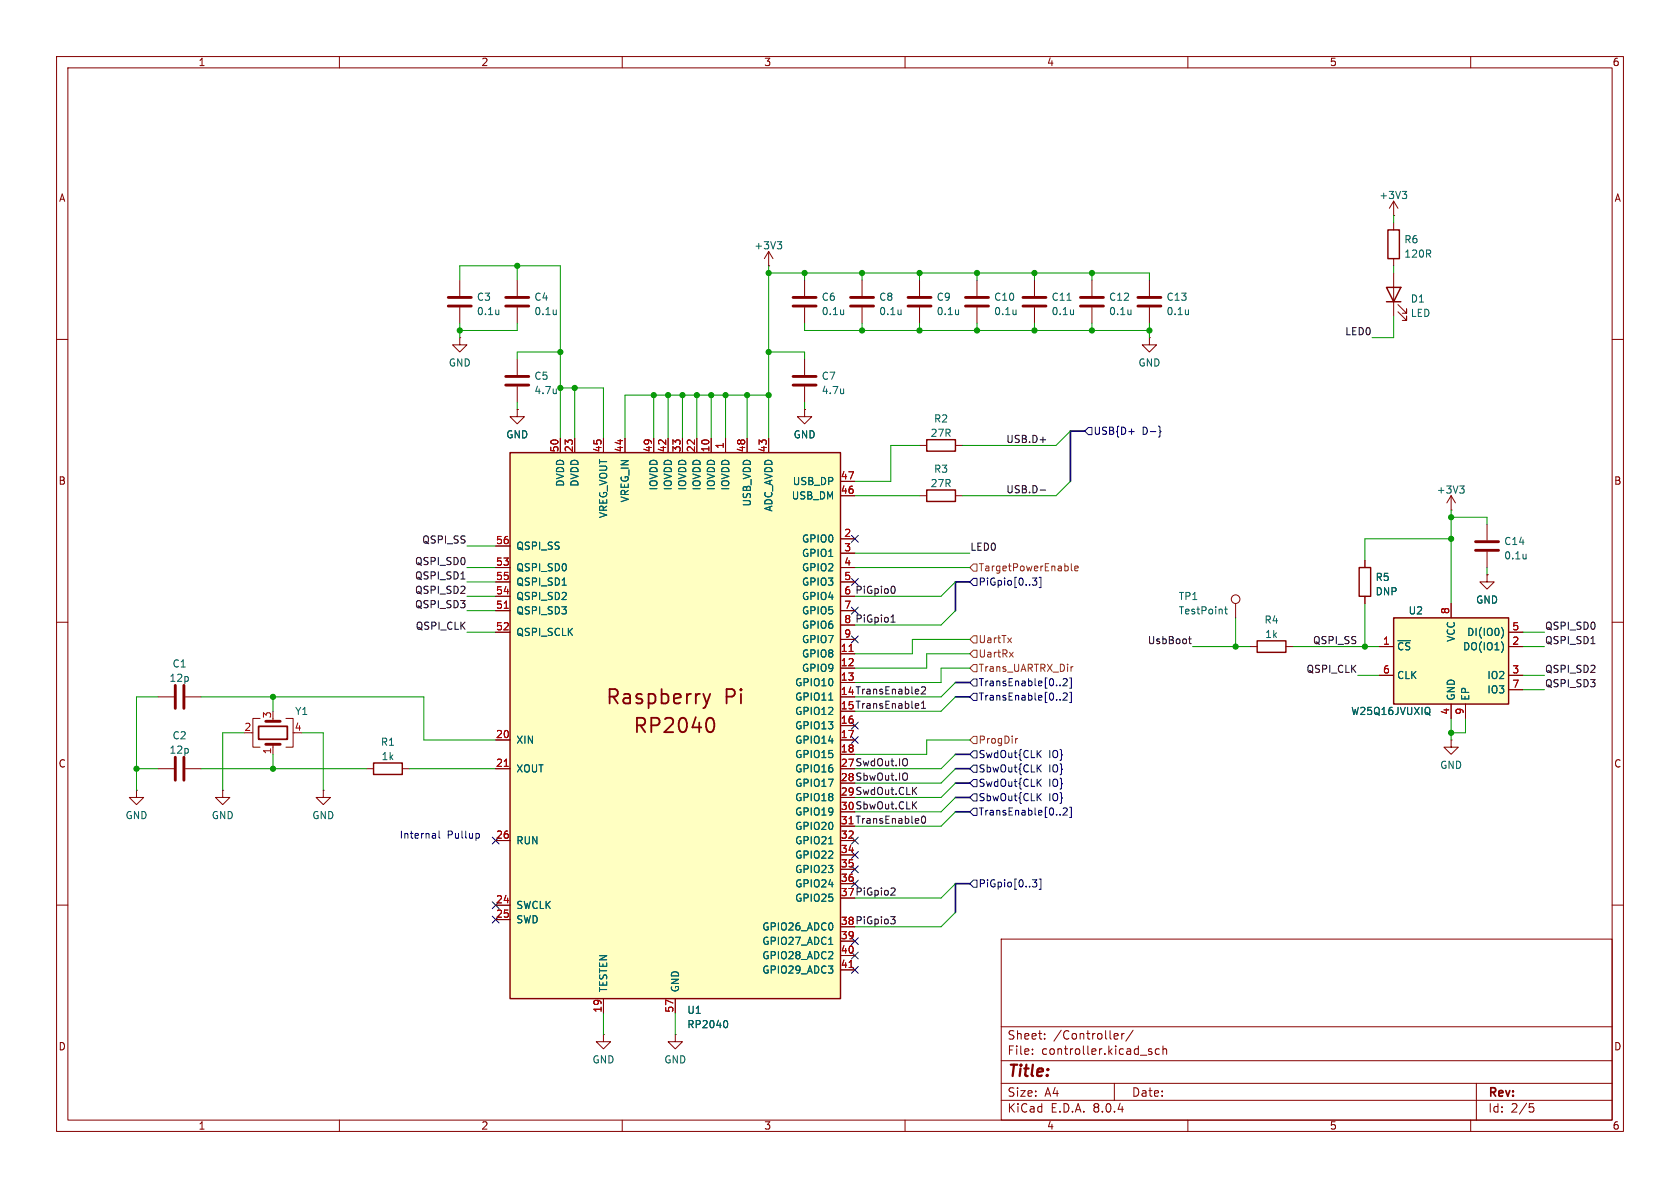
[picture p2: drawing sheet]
<svg xmlns="http://www.w3.org/2000/svg" width="297mm" height="210mm" viewBox="0 0 297 210" stroke-linecap="round" stroke-linejoin="round" font-family="sans-serif">
<g fill="none" stroke="#840000" stroke-width=".18">
<path d="M10 10h277v190h-277zM12 12h273v186h-273zM60 10v2M110 10v2M160 10v2M210 10v2M260 10v2M246.4 38.1h.1M246.4 35.6v2.5M246.4 39.4v1.2M246.4 35.6l-.8 1.2M246.4 35.6l.7 1.2"/>
<path d="M10 60h2M142.2 49.5v2.8M142.2 54.4v2.8M152.4 49.5v2.8M152.4 54.4v2.8M193 49.5v2.8M193 54.4v2.8M203.2 49.5v2.8M203.2 54.4v2.8M246.4 45.7v1.3M246.4 48.3v7.6M247.1 55.1l1.6 1.5v-.7v.7h-.8"/>
<path d="M247.1 53.8l1.6 1.6v-.8v.8h-.8M285 60h2M142.2 72.4v1.3h1.3l-1.3 1.2-1.2-1.2h1.2M142.2 72.4h.1M142.2 63.5v2.8M142.2 68.3v2.8M262.9 92.7v2.8M262.9 97.5v2.8M10 110h2M221 114.3h1.2M227.3 114.3h1.3M262.9 101.6v1.3h1.3l-1.3 1.2-1.3-1.2h1.3"/>
<path d="M262.9 101.6h.1M285 110h2M24.1 139.7v1.3h1.3l-1.3 1.2-1.2-1.2h1.2M24.1 139.7h.1M27.9 123.2h2.8M27.9 135.9h2.8M32.8 123.2h2.8M32.8 135.9h2.8M57.1 139.7v1.3h1.3l-1.3 1.2-1.2-1.2h1.2M57.1 139.7h.1M64.8 135.9h1.2M71.1 135.9h1.3"/>
<path d="M256.5 130.8v1.3h1.3l-1.3 1.3-1.2-1.3h1.2M256.5 130.8h.1M10 160h2M285 160h2M177 166h108v32h-108zM60 198v2M110 198v2M160 198v2M177 194.5h108M177 191.5h108M177 187.5h108M177 181.5h108"/>
<path d="M182.5 186.3v.1M182.5 185.5v.1M184.7 183.6v.1M184.7 182.8v.1M197 191.5v3M197.2 182.7l.4 .1 .1 .3-.7 .1M197.6 183.6l-.4 .1M198.3 182.7v1M198.7 182.7l-.2 .1-.2 .2M200.3 182.1l-1.3 2M203.1 185.8l.5 .2 .1 .2-.2 .2-.5-.1M203.1 185.5h.5"/>
<path d="M205 185.5l-.5-.1-.3 .3v.4l.2 .2h.6M205.6 185.5l.2-.1 .4 .1v.9M205.6 184.9v1.5M210 198v2M260 198v2M261 191.5v6.5M270.4 195.1h.7M270.5 195.7h.4l.3 .3-.2 .5-.5 .1"/>
</g>
<g fill="none" stroke="#840000" stroke-width=".51">
<path d="M140.2 54.1h4.1M140.2 52.6h4.1M150.4 54.1h4M150.4 52.6h4M191 54.1h4.1M191 52.6h4.1M201.2 54.1h4M201.2 52.6h4M140.2 68.1h4.1M140.2 66.5h4.1M260.9 97.3h4M260.9 95.8h4"/>
<path d="M31 121.2v4M31 133.9v4M32.5 121.2v4M32.5 133.9v4"/>
</g>
<g fill="none" stroke="#006464" stroke-width=".18">
<path d="M247.9 33.8h.8l-.4 .5M248.4 34.3l.3 .3v.3l-.3 .2M149.1 54.8v.8M149.1 55.5v.1M159.3 54.8v.8M159.3 55.5l-.1 .1M199.9 54.8v.8M199.9 55.5v.1M210.1 54.8v.8M210.1 55.5l-.1 .1M149.1 68.7v.9M149.1 69.5h.1"/>
<path d="M269.8 98v.8M269.8 98.7h-.1"/>
</g>
<path d="M245.1 50.8h2.5l-1.2 2.5zM245.1 53.3h2.5M245.4 40.6h2v5.1h-2zM222.2 113.3h5.1v2h-5.1zM66 134.9h5.1v2h-5.1z" fill="none" stroke="#840000" stroke-width=".25"/>
<path d="M246.4 109.2h20.3v15.3h-20.3z" fill="#ffffc2"/>
<path d="M163.8 77.7h5.1v2.1h-5.1zM163.8 86.6h5.1v2h-5.1zM240.3 100.3h2v5.1h-2zM246.4 109.2h20.3v15.3h-20.3z" fill="none" stroke="#840000" stroke-width=".25"/>
<g fill="none" stroke="#840000" stroke-width=".18">
<path d="M135.9 47h.1M135.9 44.5l-.8 1.2M135.9 44.5v2.5M135.9 44.5l.8 1.2M162.6 49.5v2.8M162.6 54.4v2.8M162.6 78.7h1.2M168.9 78.7h1.3M162.6 87.6h1.2M168.9 87.6h1.3M241.3 99.1v1.2M256.5 90.2h.1"/>
<path d="M256.5 87.6v2.6M256.5 87.6l-.7 1.3M256.5 87.6l.8 1.3M218.4 106.7v2.5M241.3 105.4v1.3M243.8 114.3h2.6M243.8 119.4h2.6M256.5 106.7v2.5M266.7 114.3h2.5M266.7 119.4h2.5M266.7 111.8h2.5M39.4 139.7v1.3h1.2l-1.2 1.2-1.3-1.2h1.3"/>
<path d="M39.4 139.7h.1M44.4 129.5h.3M46 127h-1.3v5.1h1.3M48.3 131.6v1.8M50.5 127h1.3v5.1h-1.3M256.5 124.5v2.5M259.1 124.5v2.5M266.7 121.9h2.5M106.7 182.9v1.3h1.2l-1.2 1.2-1.3-1.2h1.3M106.7 182.9h.1M119.4 182.9v1.3h1.2l-1.2 1.2-1.3-1.2h1.3M119.4 182.9h.1"/>
<circle cx="218.4" cy="105.9" r=".76"/>
</g>
<path d="M137.4 42.7h.8l-.4 .5M137.9 43.2l.3 .2v.4l-.3 .2M169.5 54.8v.8M169.5 55.5l-.1 .1M258.1 85.9h.7l-.4 .5M258.6 86.4l.2 .2v.3l-.2 .3M216.5 107.7h.5M216.7 107.3v1l.3 .2M265.5 110.9a1.49 1.49 0 0 1 0 1.9M265.7 114v.8M252.6 125.1a.9 .9 0 0 1 0 1.1l.2 .2" fill="none" stroke="#006464" stroke-width=".18"/>
<path d="M45.7 128.4h5.1v2.3h-5.1z" fill="none" stroke="#840000" stroke-width=".3"/>
<path d="M160.5 54.1h4.1M160.5 52.6h4.1M47 131.6h2.5M47 127.5h2.5" fill="none" stroke="#840000" stroke-width=".51"/>
<path d="M90.2 80h58.4v96.5h-58.4z" fill="#ffffc2"/>
<path d="M90.2 80h58.4v96.5h-58.4z" fill="none" stroke="#840000" stroke-width=".25"/>
<path d="M124.3 122.7l.6 1.6M124.9 124.3l-.2 .7-.4 .2M125.4 126.9a.65 .65 0 0 1 .8 .5 1.49 1.49 0 0 1-.5 2h-.3M125.5 122.7l-.6 1.6" fill="none" stroke="#840000" stroke-width=".32"/>
<g fill="none" stroke="#840000" stroke-width=".18">
<path d="M81.3 59.7v1.3h1.2l-1.2 1.2-1.3-1.2h1.3M81.3 59.7h.1M81.3 49.5v2.8M81.3 54.4v2.8M91.4 49.5v2.8M91.4 54.4v2.8M172.7 49.5v2.8M172.7 54.4v2.8M182.9 49.5v2.8M182.9 54.4v2.8M203.2 59.7v1.3h1.3l-1.3 1.2-1.3-1.2h1.3M203.2 59.7h.1"/>
<path d="M91.4 72.4v1.3h1.3l-1.3 1.2-1.2-1.2h1.2M91.4 72.4h.1M91.4 63.5v2.8M91.4 68.3v2.8M99.1 77.5v2.5M101.6 77.5v2.5M106.7 77.5v2.5M110.5 77.5v2.5M115.6 77.5v2.5M118.1 77.5v2.5M120.6 77.5v2.5M123.2 77.5v2.5"/>
<path d="M125.7 77.5v2.5M128.3 77.5v2.5M132.1 77.5v2.5M135.9 77.5v2.5M142.2 72.4h.1M87.6 96.5h2.6M148.6 95.3h2.5M148.6 97.8h2.5M148.6 87.6h2.5M148.6 85.1h2.5M241.3 99.1v1.2M87.6 100.3h2.6"/>
<path d="M87.6 102.9h2.6M87.6 108h2.6M87.6 111.8h2.6M87.6 105.4h2.6M148.6 115.6h2.5M148.6 118.1h2.5M148.6 100.3h2.5M148.6 102.9h2.5M148.6 108h2.5M148.6 105.4h2.5M148.6 110.5h2.5M148.6 113h2.5"/>
<path d="M241.3 105.4v1.3M243.8 114.3h2.6M243.8 119.4h2.6M256.5 106.7v2.5M262.9 101.6h.1M266.7 111.8h2.5M266.7 114.3h2.5M266.7 119.4h2.5M87.6 130.8h2.6M87.6 135.9h2.6M148.6 120.7h2.5M148.6 128.3h2.5"/>
<path d="M148.6 130.8h2.5M148.6 133.4h2.5M256.5 124.5v2.5M259.1 124.5v2.5M266.7 121.9h2.5M87.6 148.6h2.6M148.6 148.6h2.5M148.6 151.1h2.5M148.6 153.7h2.5M148.6 156.2h2.5M87.6 160h2.6M87.6 162.6h2.6"/>
<path d="M106.7 176.5v2.6M119.4 176.5v2.6M148.6 166.4h2.5M148.6 168.9h2.5M148.6 171.5h2.5"/>
</g>
<path d="M89.1 107.5h.8M150.1 115.2h.7M89.1 135.5h.8M150.1 171h.7" fill="none" stroke="#a90000" stroke-width=".18"/>
<g fill="none" stroke="#006464" stroke-width=".18">
<path d="M88.2 54.8v.8M88.2 55.5l-.1 .1M98.3 54.8v.8M98.3 55.5v.1M179.6 54.8v.8M179.6 55.5v.1M188.6 53.1h.8M189.8 54.8v.8M189.8 55.5l-.1 .1M98.3 68.7v.9M98.3 69.5h.1M99.4 103.4h.7"/>
<path d="M265.5 110.9a1.49 1.49 0 0 1 0 1.9M265.7 114v.8M146.5 123.8h.7M252.6 125.1a.9 .9 0 0 1 0 1.1l.2 .2M146.5 149.2h.7M146.5 166.9h.7M128.3 180.4a.79 .79 0 0 1 0 1.3"/>
</g>
<path d="M79.2 54.1h4.1M79.2 52.6h4.1M89.4 54.1h4.1M89.4 52.6h4.1M170.7 54.1h4.1M170.7 52.6h4.1M180.8 54.1h4.1M180.8 52.6h4.1M89.4 68.1h4.1M89.4 66.5h4.1" fill="none" stroke="#840000" stroke-width=".51"/>
<g fill="none" stroke="#000084" stroke-width=".18">
<path d="M192.4 75.6h.6v1.2h-.6l-.6-.6zM199.6 76.3h.9M204.9 75.3l.2 .2v.6l.1 .2-.1 .2v.6l-.2 .2M150.5 94.6l1.2 1.3M151.7 94.6l-1.2 1.3M150.5 107.3l1.2 1.3M150.5 112.4l1.2 1.2M150.5 102.3l1.2 1.2M151.7 107.3l-1.2 1.3M151.7 112.4l-1.2 1.2M151.7 102.3l-1.2 1.2M172.1 102.2h.6v1.3h-.6l-.7-.6z"/>
<path d="M183.3 102.2l-.4 .5 .3 .1v.5l-.2 .1h-.4M184 102.1v1.8h-.3M189.1 119.8h.3v1.9h-.3M150.5 130.2l1.2 1.2M150.5 127.7l1.2 1.2M151.7 130.2l-1.2 1.2M151.7 127.7l-1.2 1.2M172.1 120h.6v1.3h-.6l-.7-.6zM172.1 135.3h.6v1.2h-.6l-.7-.6zM172.1 137.8h.6v1.3h-.6l-.7-.7zM172.1 132.7h.6v1.3h-.6l-.7-.6zM172.1 122.6h.6v1.2h-.6l-.7-.6z"/>
<path d="M183.5 135.7l.6 .8M183.5 138.3l.6 .7M183.5 133.2l.6 .7M184.1 135.2l-.7 .7M184.1 137.7l-.7 .8M184.1 132.7l-.7 .7M187.4 121.1v.1M187.4 123.6v.2M187.9 120.1l.5-.1 .3 .3-.8 .9h.8M187.9 122.6l.5-.1 .3 .4-.8 .9h.8M189.1 122.4h.3v1.8h-.3M87 159.4l1.2 1.2"/>
<path d="M87 148l1.2 1.2M88.2 159.4l-1.2 1.2M88.2 148l-1.2 1.2M150.5 148l1.2 1.2M150.5 150.5l1.2 1.2M150.5 153.1l1.2 1.2M150.5 155.6l1.2 1.2M151.7 148l-1.2 1.2M151.7 150.5l-1.2 1.2M151.7 153.1l-1.2 1.2M151.7 155.6l-1.2 1.2M172.1 155.6h.6v1.2h-.6l-.7-.6z"/>
<path d="M172.1 140.3h.6v1.3h-.6l-.7-.6zM172.1 142.9h.6v1.2h-.6l-.7-.6zM182.5 155.5h.8l-.4 .5 .3 .1v.6l-.2 .1-.4-.1M183.5 140.8l.6 .7M183.7 155.4h.3v1.8h-.3M184.1 140.3l-.7 .7M187.4 144v.1M187.9 142.9l.5-.1 .3 .4-.8 .9h.8M189.1 142.7h.3v1.8h-.3M87 162l1.2 1.2M88.2 162l-1.2 1.2M150.5 170.8l1.2 1.3"/>
<path d="M150.5 165.8l1.2 1.2M150.5 168.3l1.2 1.2M151.7 170.8l-1.2 1.3M151.7 165.8l-1.2 1.2M151.7 168.3l-1.2 1.2"/>
</g>
<path d="M172.1 99.7h.6v1.3h-.6l-.7-.7zM189.4 99.6v1.1l.2 .2M172.1 112.4h.6v1.3h-.6l-.7-.7zM172.1 114.9h.6v1.3h-.6l-.7-.6zM172.1 117.5h.6v1.2h-.6l-.7-.6zM178.5 115.3l.6 .8M179.1 115.3l-.6 .8M189.7 117.8l-.2 .1M190 100.5l.6-.1-.1-.3h-.3l-.2 .1 .1 .6h.4M172.1 130.2h.6v1.2h-.6l-.7-.6zM179.5 130.5v.9M179.9 130.5l-.4 .3" fill="none" stroke="#725600" stroke-width=".18"/>
<g fill="none" stroke="#0f0f0f" stroke-width=".18">
<path d="M183.9 77.7h1M183.9 86.6h1M81.5 102.4h.7M157.5 110h.7M157.6 109l.3-.3v1.3M157.9 103.6a.79 .79 0 0 1 0 1.3M210.1 112.9h.5M210.3 112.5v1.1l.3 .2M281.3 113.8h.7M160.2 134.2a.9 .9 0 0 1 0 1.1M160.2 136.7a.9 .9 0 0 1 0 1.2M161.5 139.7l.6 .8"/>
<path d="M162.1 139.2l-.8 .7M162.4 124.4v.3l-.6 .1M162.9 125.2h.7M162.9 124.3l.4-.4v1.3M162.9 121.5l.5-.1 .2 .4-.8 .9h.8M157.7 157h.4l.1 .3-.7 .9h.7M161.5 142.3l.6 .7M162.1 141.7l-.8 .8M163 144.4l.2-.1a.68 .68 0 0 1 .4 .6 .68 .68 0 0 1-.4 .6l-.2-.1-.1-.3zM157.5 162h.7l-.4 .5 .4 .2v.4l-.2 .2h-.4"/>
</g>
<path d="M76.9 147.4l.1 .8M77 148.1l-.1 .1M77 147.6l-.1 .1M77.6 146.9v1.1l.2 .2M84.5 147.3l.2 .3v.3l-.2 .3" fill="none" stroke="#0000c2" stroke-width=".18"/>
<path d="M191.8 76.2h-2.6v8.9M171.4 102.9h-2.5v5.1M168.9 133.4h2.5M168.9 138.4h2.5M168.9 135.9h2.5M168.9 120.7h2.5M168.9 123.2h2.5M168.9 141h2.5M168.9 143.5h2.5M171.4 156.2h-2.5v5.1" fill="none" stroke="#000084" stroke-width=".3"/>
<g fill="none" stroke="#009600" stroke-width=".18">
<path d="M246.4 38.1v1.3M81.3 49.5v-2.5h17.8v30.5M81.3 57.2v2.5M91.4 57.2v1.2h-10.1M91.4 47v2.5M135.9 48.3h67.3v1.2M135.9 47v30.5M142.2 57.2v1.2h61M142.2 48.3v1.2M152.4 48.3v1.2M152.4 57.2v1.2M162.6 48.3v1.2"/>
<path d="M162.6 57.2v1.2M172.7 48.3v1.2M172.7 57.2v1.2M182.9 48.3v1.2M182.9 57.2v1.2M193 48.3v1.2M193 57.2v1.2M203.2 57.2v2.5M246.4 47v1.3M246.4 55.9v3.8h-3.8M91.4 71.1v1.3M99.1 62.2h-7.7v1.3"/>
<path d="M99.1 68.6h7.6v8.9M101.6 68.6v8.9M115.6 69.9v7.6M118.1 69.9v7.6M120.6 69.9v7.6M123.2 69.9v7.6M125.7 69.9v7.6M128.3 69.9v7.6M132.1 69.9v7.6M135.9 69.9h-25.4v7.6M135.9 62.2h6.3v1.3M142.2 71.1v1.3"/>
<path d="M162.6 78.7h-5.1v6.4h-6.4M189.2 76.2l-2.5 2.5h-16.5M82.5 96.5h5.1M151.1 87.6h11.5M151.1 97.8h20.3M189.2 85.1l-2.5 2.5h-16.5M256.5 90.2v16.5M256.5 91.4h6.4v1.3M256.5 95.3h-15.2v3.8M82.5 105.4h5.1M82.5 100.3h5.1M82.5 111.8h5.1"/>
<path d="M82.5 108h5.1M82.5 102.9h5.1M151.1 100.3h20.3M168.9 102.9l-2.5 2.5h-15.3M168.9 108l-2.5 2.5h-15.3M171.4 113h-10.1v2.6h-10.2M171.4 115.6h-7.6v2.5h-12.7M171.4 118.1h-5v2.6h-15.3M210.8 114.3h10.2M218.4 109.2v5.1M228.6 114.3h15.2M240 119.4h3.8"/>
<path d="M241.3 106.7v7.6M262.9 100.3v1.3M269.2 111.8h3.8M269.2 114.3h3.8M269.2 119.4h3.8M24.1 135.9h3.8M27.9 123.2h-3.8v16.5M35.6 123.2h39.3v7.6h12.7M35.6 135.9h29.2M43.2 129.5h-3.8v10.2M48.3 123.2v2.5M48.3 133.4v2.5"/>
<path d="M53.3 129.5h3.8v10.2M72.4 135.9h15.2M168.9 133.4l-2.5 2.5h-15.3M168.9 135.9l-2.5 2.5h-15.3M168.9 138.4l-2.5 2.6h-15.3M168.9 120.7l-2.5 2.5h-15.3M168.9 123.2l-2.5 2.5h-15.3M171.4 130.8h-7.6v2.6h-12.7M256.5 127v3.8M259.1 127v2.5h-2.6M269.2 121.9h3.8M168.9 156.2l-2.5 2.6h-15.3"/>
<path d="M168.9 141l-2.5 2.5h-15.3M168.9 143.5l-2.5 2.6h-15.3M106.7 179.1v3.8M119.4 179.1v3.8M168.9 161.3l-2.5 2.5h-15.3"/>
</g>
<g fill="#009600" stroke="#009600" stroke-width=".18">
<circle cx="48.3" cy="123.2" r=".46"/>
<circle cx="48.3" cy="135.9" r=".46"/>
<circle cx="81.3" cy="58.4" r=".46"/>
<circle cx="24.1" cy="135.9" r=".46"/>
<circle cx="135.9" cy="62.2" r=".46"/>
<circle cx="135.9" cy="69.9" r=".46"/>
<circle cx="132.1" cy="69.9" r=".46"/>
<circle cx="135.9" cy="48.3" r=".46"/>
<circle cx="128.3" cy="69.9" r=".46"/>
<circle cx="125.7" cy="69.9" r=".46"/>
<circle cx="142.2" cy="48.3" r=".46"/>
<circle cx="123.2" cy="69.9" r=".46"/>
<circle cx="120.6" cy="69.9" r=".46"/>
<circle cx="91.4" cy="47" r=".46"/>
<circle cx="99.1" cy="62.2" r=".46"/>
<circle cx="101.6" cy="68.6" r=".46"/>
<circle cx="99.1" cy="68.6" r=".46"/>
<circle cx="118.1" cy="69.9" r=".46"/>
<circle cx="115.6" cy="69.9" r=".46"/>
<circle cx="152.4" cy="48.3" r=".46"/>
<circle cx="162.6" cy="48.3" r=".46"/>
<circle cx="152.4" cy="58.4" r=".46"/>
<circle cx="162.6" cy="58.4" r=".46"/>
<circle cx="172.7" cy="58.4" r=".46"/>
<circle cx="182.9" cy="48.3" r=".46"/>
<circle cx="172.7" cy="48.3" r=".46"/>
<circle cx="193" cy="58.4" r=".46"/>
<circle cx="182.9" cy="58.4" r=".46"/>
<circle cx="203.2" cy="58.4" r=".46"/>
<circle cx="193" cy="48.3" r=".46"/>
<circle cx="241.3" cy="114.3" r=".46"/>
<circle cx="256.5" cy="95.3" r=".46"/>
<circle cx="256.5" cy="129.5" r=".46"/>
<circle cx="256.5" cy="91.4" r=".46"/>
<circle cx="218.4" cy="114.3" r=".46"/>
</g>
<g font-size="3.5" fill="#840000">
<text x="106.9" y="124.9">Raspberry</text>
<text x="128.1" y="124.9">Pi</text>
<text x="111.8" y="130">RP2040</text>
</g>
<text font-size="2.8" fill="#840000" x="178" y="190.9">Title:</text>
<g font-size="2.1" fill="#840000">
<text x="178" y="184">Sheet:</text>
<text x="186.2" y="184">/Controller/</text>
<text x="178" y="186.7">File:</text>
<text x="184.1" y="186.7">controller.kicad_sch</text>
<text x="178" y="196.9">KiCad</text>
<text x="178" y="194.1">Size:</text>
<text x="184.7" y="194.1">A4</text>
<text x="185.7" y="196.9">E.D.A.</text>
<text x="193.3" y="196.9">8.0.4</text>
<text x="200" y="194.1">Date:</text>
<text x="263" y="194.3">Rev:</text>
<text x="263" y="196.9">Id:</text>
<text x="267.1" y="196.9">2/5</text>
</g>
<g font-size="1.8" fill="#840000">
<text x="35" y="11.9">1</text>
<text x="85" y="11.9">2</text>
<text x="135" y="11.9">3</text>
<text x="185" y="11.9">4</text>
<text x="235" y="11.9">5</text>
<text x="285" y="11.9">6</text>
<text x="10.3" y="35.9">A</text>
<text x="285.3" y="35.9">A</text>
<text x="10.3" y="85.9">B</text>
<text x="285.3" y="85.9">B</text>
<text x="148.5" y="122.9">14 TransEnable2</text>
<text x="148.5" y="125.5">15 TransEnable1</text>
<text x="10.3" y="135.9">C</text>
<text x="148.5" y="135.6">27 SwdOut.IO</text>
<text x="285.3" y="135.9">C</text>
<text x="148.5" y="138.2">28 SbwOut.IO</text>
<text x="148.5" y="140.7">29 SwdOut.CLK</text>
<text x="148.5" y="143.3">30 SbwOut.CLK</text>
<text x="148.5" y="158.5">37 PiGpio2</text>
<text x="148.5" y="163.6">38 PiGpio3</text>
<text x="10.3" y="185.9">D</text>
<text x="285.3" y="185.9">D</text>
<text x="35" y="199.9">1</text>
<text x="85" y="199.9">2</text>
<text x="135" y="199.9">3</text>
<text x="185" y="199.9">4</text>
<text x="235" y="199.9">5</text>
<text x="285" y="199.9">6</text>
</g>
<g font-size="1.8" fill="#006464">
<text x="243.7" y="35.4">+3V3</text>
<text x="133.2" y="44.3">+3V3</text>
<text x="248.2" y="43.2">R6</text>
<text x="248.2" y="45.7">120R</text>
<text x="84.2" y="53.4">C3</text>
<text x="94.4" y="53.4">C4</text>
<text x="145.2" y="53.4">C6</text>
<text x="155.3" y="53.4">C8</text>
<text x="165.5" y="53.4">C9</text>
<text x="175.7" y="53.4">C10</text>
<text x="185.8" y="53.4">C11</text>
<text x="196" y="53.4">C12</text>
<text x="206.1" y="53.4">C13</text>
<text x="249.3" y="53.7">D1</text>
<text x="84.2" y="55.9">0.1u</text>
<text x="94.4" y="55.9">0.1u</text>
<text x="145.2" y="55.9">0.1u</text>
<text x="155.3" y="55.9">0.1u</text>
<text x="165.5" y="55.9">0.1u</text>
<text x="175.7" y="55.9">0.1u</text>
<text x="185.8" y="55.9">0.1u</text>
<text x="196" y="55.9">0.1u</text>
<text x="206.1" y="55.9">0.1u</text>
<text x="249.3" y="56.2">LED</text>
<text x="79.2" y="65">GND</text>
<text x="201.2" y="65">GND</text>
<text x="94.4" y="67.3">C5</text>
<text x="94.4" y="69.9">4.7u</text>
<text x="145.2" y="67.3">C7</text>
<text x="145.2" y="69.9">4.7u</text>
<text x="89.4" y="77.7">GND</text>
<text x="140.2" y="77.7">GND</text>
<text x="164.4" y="77.4">27R</text>
<text x="165" y="74.9">R2</text>
<text x="165" y="83.8">R3</text>
<text x="99.9" y="86.1" transform="rotate(-90 99.9 86.1)">DVDD</text>
<text x="102.5" y="86.1" transform="rotate(-90 102.5 86.1)">DVDD</text>
<text x="111.4" y="88.9" transform="rotate(-90 111.4 88.9)">VREG_IN</text>
<text x="116.4" y="86.8" transform="rotate(-90 116.4 86.8)">IOVDD</text>
<text x="119" y="86.8" transform="rotate(-90 119 86.8)">IOVDD</text>
<text x="121.5" y="86.8" transform="rotate(-90 121.5 86.8)">IOVDD</text>
<text x="124.1" y="86.8" transform="rotate(-90 124.1 86.8)">IOVDD</text>
<text x="126.6" y="86.8" transform="rotate(-90 126.6 86.8)">IOVDD</text>
<text x="129.1" y="86.8" transform="rotate(-90 129.1 86.8)">IOVDD</text>
<text x="132.9" y="89.6" transform="rotate(-90 132.9 89.6)">USB_VDD</text>
<text x="139.9" y="88.5">USB_DM</text>
<text x="140.1" y="86">USB_DP</text>
<text x="164.4" y="86.3">27R</text>
<text x="253.9" y="87.5">+3V3</text>
<text x="107.5" y="91.7" transform="rotate(-90 107.5 91.7)">VREG_VOUT</text>
<text x="136.8" y="90.5" transform="rotate(-90 136.8 90.5)">ADC_AVDD</text>
<text x="91.2" y="101.2">QSPI_SD0</text>
<text x="91.2" y="97.4">QSPI_SS</text>
<text x="141.7" y="96.1">GPIO0</text>
<text x="141.7" y="98.7">GPIO1</text>
<text x="141.7" y="101.2">GPIO2</text>
<text x="265.8" y="96.5">C14</text>
<text x="265.8" y="99.1">0.1u</text>
<text x="91.2" y="106.3">QSPI_SD2</text>
<text x="91.2" y="103.7">QSPI_SD1</text>
<text x="141.7" y="103.7">GPIO3</text>
<text x="141.7" y="106.3">GPIO4</text>
<text x="208.3" y="106.3">TP1</text>
<text x="243.1" y="102.9">R5</text>
<text x="243.1" y="105.4">DNP</text>
<text x="260.9" y="106.9">GND</text>
<text x="91.2" y="108.8">QSPI_SD3</text>
<text x="91.2" y="112.6">QSPI_SCLK</text>
<text x="141.7" y="108.8">GPIO5</text>
<text x="141.7" y="111.4">GPIO6</text>
<text x="141.7" y="113.9">GPIO7</text>
<text x="208.3" y="108.8">TestPoint</text>
<text x="223.4" y="110.4">R4</text>
<text x="223.6" y="113">1k</text>
<text x="248.9" y="108.8">U2</text>
<text x="257.4" y="113.6" transform="rotate(-90 257.4 113.6)">VCC</text>
<text x="259.3" y="112.6">DI(IO0)</text>
<text x="30.4" y="118.2">C1</text>
<text x="141.7" y="116.4">GPIO8</text>
<text x="141.7" y="119">GPIO9</text>
<text x="246.9" y="115.2">~{CS}</text>
<text x="258.5" y="115.2">DO(IO1)</text>
<text x="29.9" y="120.7">12p</text>
<text x="140.5" y="121.5">GPIO10</text>
<text x="140.5" y="124.1">GPIO11</text>
<text x="246.9" y="120.2">CLK</text>
<text x="257.4" y="124" transform="rotate(-90 257.4 124)">GND</text>
<text x="259.9" y="124" transform="rotate(-90 259.9 124)">EP</text>
<text x="262.8" y="120.2">IO2</text>
<text x="262.8" y="122.8">IO3</text>
<text x="30.4" y="130.9">C2</text>
<text x="52.1" y="126.6">Y1</text>
<text x="91.2" y="131.7">XIN</text>
<text x="140.5" y="126.6">GPIO12</text>
<text x="140.5" y="129.1">GPIO13</text>
<text x="140.5" y="131.7">GPIO14</text>
<text x="238.8" y="126.6">W25Q16JVUXIQ</text>
<text x="29.9" y="133.4">12p</text>
<text x="67.2" y="132">R1</text>
<text x="67.4" y="134.6">1k</text>
<text x="91.2" y="136.8">XOUT</text>
<text x="140.5" y="134.2">GPIO15</text>
<text x="140.5" y="136.8">GPIO16</text>
<text x="254.5" y="136.1">GND</text>
<text x="140.5" y="139.3">GPIO17</text>
<text x="140.5" y="141.8">GPIO18</text>
<text x="22.1" y="145">GND</text>
<text x="37.3" y="145">GND</text>
<text x="55.1" y="145">GND</text>
<text x="91.2" y="149.5">RUN</text>
<text x="140.5" y="144.4">GPIO19</text>
<text x="140.5" y="146.9">GPIO20</text>
<text x="140.5" y="149.5">GPIO21</text>
<text x="140.5" y="152">GPIO22</text>
<text x="140.5" y="154.5">GPIO23</text>
<text x="91.2" y="160.9">SWCLK</text>
<text x="140.5" y="157.1">GPIO24</text>
<text x="140.5" y="159.6">GPIO25</text>
<text x="91.2" y="163.4">SWD</text>
<text x="134.7" y="164.7">GPIO26_ADC0</text>
<text x="134.7" y="167.2">GPIO27_ADC1</text>
<text x="134.7" y="169.8">GPIO28_ADC2</text>
<text x="134.7" y="172.3">GPIO29_ADC3</text>
<text x="107.5" y="175.5" transform="rotate(-90 107.5 175.5)">TESTEN</text>
<text x="120.2" y="175.5" transform="rotate(-90 120.2 175.5)">GND</text>
<text x="121.4" y="179.4">U1</text>
<text x="121.4" y="182">RP2040</text>
<text x="104.6" y="188.2">GND</text>
<text x="117.3" y="188.2">GND</text>
</g>
<g font-size="1.8" fill="#0f0f0f">
<text x="237.7" y="59.3">LED0</text>
<text x="177.8" y="78.4">USB.D+</text>
<text x="177.8" y="87.3">USB.D-</text>
<text x="73.3" y="100">QSPI_SD0</text>
<text x="74.5" y="96.2">QSPI_SS</text>
<text x="171.4" y="97.4">LED0</text>
<text x="73.3" y="107.6">QSPI_SD3</text>
<text x="73.3" y="105.1">QSPI_SD2</text>
<text x="73.3" y="102.5">QSPI_SD1</text>
<text x="149.2" y="105.2">6 PiGpio0</text>
<text x="73.4" y="111.4">QSPI_CLK</text>
<text x="149.2" y="110.2">8 PiGpio1</text>
<text x="202.8" y="114">UsbBoot</text>
<text x="232" y="114">QSPI_SS</text>
<text x="273" y="114">QSPI_SD1</text>
<text x="273" y="111.4">QSPI_SD0</text>
<text x="230.9" y="119">QSPI_CLK</text>
<text x="273" y="119">QSPI_SD2</text>
<text x="273" y="121.6">QSPI_SD3</text>
</g>
<g font-size="1.8" fill="#000084">
<text x="193.2" y="77.1">USB{D+</text>
<text x="201.9" y="77.1">D-}</text>
<text x="172.9" y="101.2">TargetPowerEnable</text>
<text x="172.9" y="103.7">PiGpio[0..3]</text>
<text x="172.9" y="121.5">TransEnable[0..2]</text>
<text x="172.9" y="124.1">TransEnable[0..2]</text>
<text x="172.9" y="131.7">ProgDir</text>
<text x="172.9" y="136.8">SbwOut{CLK</text>
<text x="172.9" y="134.2">SwdOut{CLK</text>
<text x="185.4" y="136.8">IO}</text>
<text x="185.4" y="134.2">IO}</text>
<text x="172.9" y="139.3">SwdOut{CLK</text>
<text x="172.9" y="141.8">SbwOut{CLK</text>
<text x="185.4" y="139.3">IO}</text>
<text x="185.4" y="141.8">IO}</text>
<text x="172.9" y="144.4">TransEnable[0..2]</text>
<text x="172.9" y="157.1">PiGpio[0..3]</text>
</g>
<g font-size="1.8" fill="#a90000">
<text x="98.8" y="80.1" transform="rotate(-90 98.8 80.1)">50</text>
<text x="101.3" y="80.1" transform="rotate(-90 101.3 80.1)">23</text>
<text x="106.4" y="80.1" transform="rotate(-90 106.4 80.1)">45</text>
<text x="110.2" y="80.1" transform="rotate(-90 110.2 80.1)">44</text>
<text x="115.3" y="80.1" transform="rotate(-90 115.3 80.1)">49</text>
<text x="117.9" y="80.1" transform="rotate(-90 117.9 80.1)">42</text>
<text x="120.4" y="80.1" transform="rotate(-90 120.4 80.1)">33</text>
<text x="122.9" y="80.1" transform="rotate(-90 122.9 80.1)">22</text>
<text x="125.5" y="80.1" transform="rotate(-90 125.5 80.1)">10</text>
<text x="128" y="79.4" transform="rotate(-90 128 79.4)">1</text>
<text x="131.8" y="80.1" transform="rotate(-90 131.8 80.1)">48</text>
<text x="135.6" y="80.1" transform="rotate(-90 135.6 80.1)">43</text>
<text x="148.5" y="87.4">46</text>
<text x="148.5" y="84.8">47</text>
<text x="149.2" y="95">2</text>
<text x="87.6" y="100.1">53</text>
<text x="87.6" y="96.3">56</text>
<text x="149.2" y="97.5">3</text>
<text x="149.2" y="100.1">4</text>
<text x="87.6" y="107.7">51</text>
<text x="87.6" y="105.2">54</text>
<text x="87.6" y="102.6">55</text>
<text x="149.2" y="102.6">5</text>
<text x="149.2" y="107.7">7</text>
<text x="149.2" y="105.2">6</text>
<text x="87.6" y="111.5">52</text>
<text x="149.2" y="112.8">9</text>
<text x="149.2" y="110.2">8</text>
<text x="256.3" y="108.7" transform="rotate(-90 256.3 108.7)">8</text>
<text x="267.3" y="111.5">5</text>
<text x="148.5" y="115.3">11</text>
<text x="148.5" y="117.9">12</text>
<text x="244.4" y="114">1</text>
<text x="244.4" y="119.1">6</text>
<text x="267.3" y="114">2</text>
<text x="267.3" y="119.1">3</text>
<text x="148.5" y="120.4">13</text>
<text x="148.5" y="122.9">14</text>
<text x="148.5" y="125.5">15</text>
<text x="267.3" y="121.7">7</text>
<text x="43.1" y="129.3">2</text>
<text x="48" y="127.1" transform="rotate(-90 48 127.1)">3</text>
<text x="52" y="129.3">4</text>
<text x="87.6" y="130.6">20</text>
<text x="148.5" y="128">16</text>
<text x="148.5" y="130.6">17</text>
<text x="256.3" y="126.4" transform="rotate(-90 256.3 126.4)">4</text>
<text x="258.8" y="126.4" transform="rotate(-90 258.8 126.4)">9</text>
<text x="48" y="133.4" transform="rotate(-90 48 133.4)">1</text>
<text x="87.6" y="135.6">21</text>
<text x="148.5" y="133.1">18</text>
<text x="148.5" y="135.6">27</text>
<text x="148.5" y="138.2">28</text>
<text x="148.5" y="140.7">29</text>
<text x="148.5" y="143.3">30</text>
<text x="87.6" y="148.3">26</text>
<text x="148.5" y="145.8">31 TransEnable0</text>
<text x="148.5" y="148.3">32</text>
<text x="148.5" y="145.8">31</text>
<text x="148.5" y="150.9">34</text>
<text x="148.5" y="153.4">35</text>
<text x="148.5" y="156">36</text>
<text x="87.6" y="159.8">24</text>
<text x="148.5" y="158.5">37</text>
<text x="87.6" y="162.3">25</text>
<text x="148.5" y="166.1">39</text>
<text x="148.5" y="163.6">38</text>
<text x="148.5" y="168.7">40</text>
<text x="148.5" y="171.2">41</text>
<text x="106.4" y="179.1" transform="rotate(-90 106.4 179.1)">19</text>
<text x="119.1" y="179.1" transform="rotate(-90 119.1 179.1)">57</text>
</g>
<g font-size="1.8" fill="#725600">
<text x="172.9" y="113.9">UartTx</text>
<text x="172.9" y="116.4">UartRx</text>
<text x="172.9" y="119">Trans_UARTRX_Dir</text>
</g>
<g font-size="1.8" fill="#0000c2">
<text x="70.6" y="148.3">Internal</text>
<text x="79" y="148.3">Pullup</text>
</g>
</svg>
